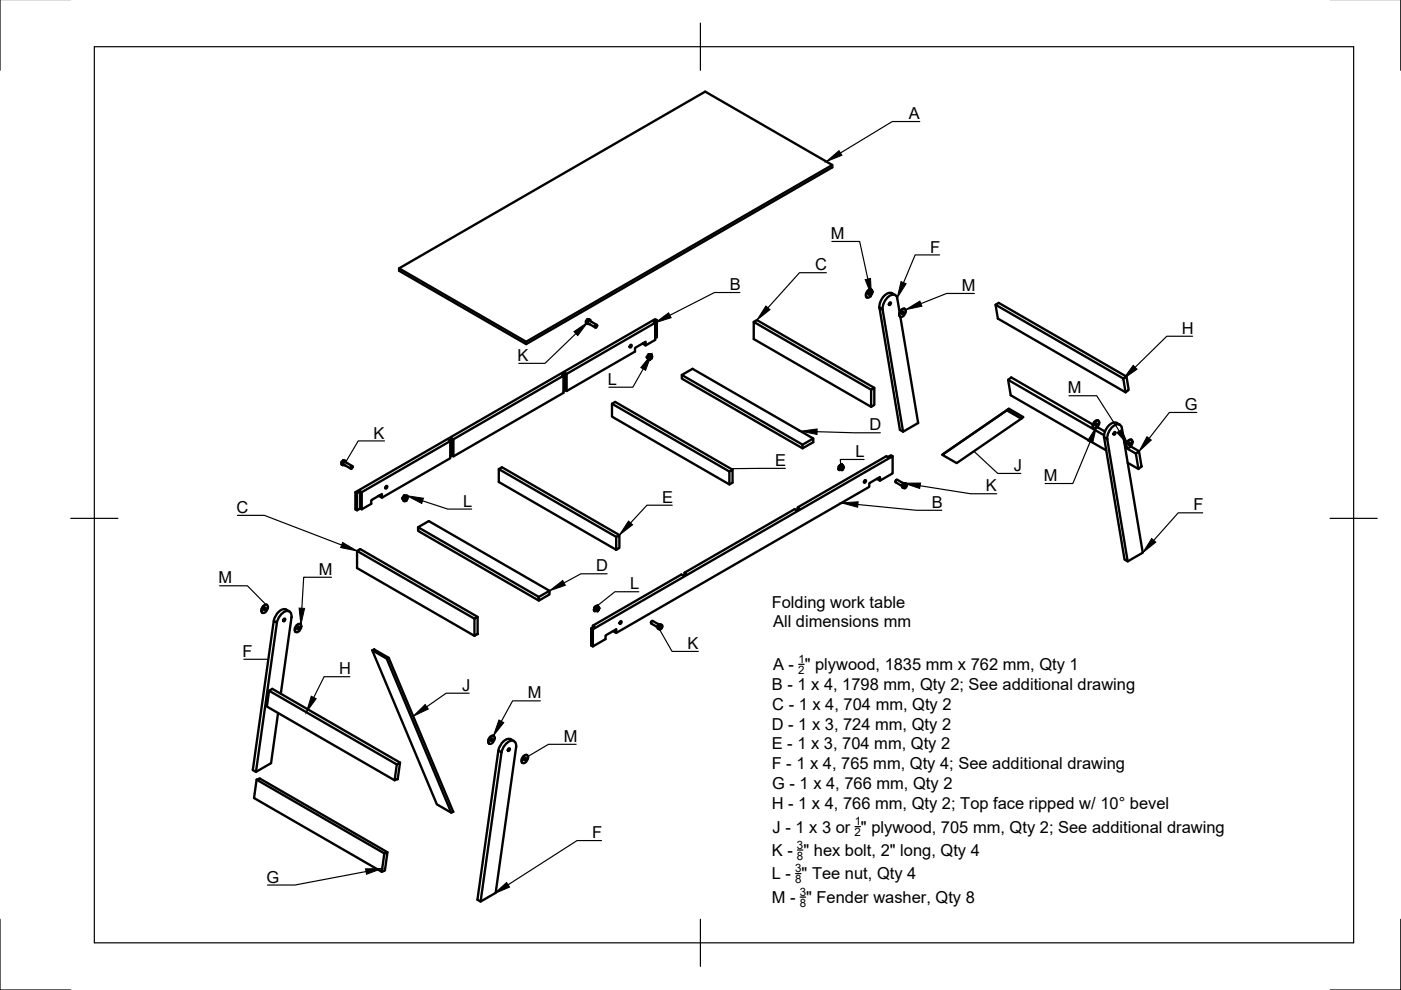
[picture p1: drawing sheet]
<svg xmlns="http://www.w3.org/2000/svg" width="297mm" height="210mm" viewBox="0 0 297 210" stroke-linecap="round" stroke-linejoin="round" font-family="sans-serif">
<!-- layer: Visible -->
<g fill="none" stroke="#000" stroke-width=".5">
<path d="M176.5 35l-64.9 37.5M84.6 56.9l64.9-37.5 27 15.6v.5l-64.9 37.5-27-15.6zM84.6 56.9l27 15.6v.5M119.5 79.7v3.6l-23.4 13.5-.3-.2-.3 .2M119.8 79.1v3.6M120.1 79.3l-.3-.2-.7 .4 .4 .2-23.4 13.4-.3-.2-.7 .4 .4 .2M124.2 68.1v.4l.3 .2M124.2 68.1l.3 .1M124.6 67.7l.6 .1M124.6 67.7l-.4 .4M124.6 67.7l.2 .1M124.9 68.7h-.4"/>
<path d="M125.2 68.1v-.3h-.4l-.3 .4v.5M126.4 68.9l.2 .2-.1 .1-.2 .2zM126.5 68.9l-1.5-.9-.3 .2v.3l1.5 .9M126.6 69.1l-.1-.2h-.1l-.2 .2v.3h.2M133.6 73.2l.3-.1v.2l-.1 .3-.3 .1zM136.2 72.8l.7 .4v-.7l-2.3 1.3v.7l-14.5 8.4-.3-.2-.3 .2M136.9 73.2l2-1.1v-3.7l-18.8 10.9v3.6M137.1 75.7l.2 .3 .2-.1v.4M137.4 76h.1M137.4 76.3h.1M137.4 76v.3M137.5 75.5h.1"/>
<path d="M137.5 75.2h.1M137.5 75.2l.4 .1-.3 .2M137.5 76.3h.1M137.5 75.1l.3 .1M137.7 75.9l.2-.4-.2 .4M137.7 75.4l-.2-.1-.2 .1-.1 .2 .1 .2-.2-.1 .2 .2 .2-.4M137.8 75.3l-.3 .2M137.8 75.6l-.1 .2M137.8 75.2h.1M137.8 75.2h.4v.4M137.8 75.6l-.1 .3M137.9 75.5l-.2 .4"/>
<path d="M137.9 75.5v.3l-.2 .1M138.1 76l-.3 .3h-.4M138.1 76h.1M138.2 75.4l.1 .2-.2 .4M138.9 68.4l-.3-.1 .7-.4v3.6l-.4 .2M139.3 67.9l-.4-.2-63.6 36.7 .4 .2 .7-.4 .3 .2M144.6 79.5v.8l25.6 14.8 2.2-1.3v-.8l-25.6-14.8-2.2 1.3 25.6 14.8v.8M159.8 68.3l24.9 14.3M184 61.7l.3-.2 .5-.1a1.1 1.1 0 0 1-1 1.7 .95 .95 0 0 1 .2-1.4zM184.3 62h.1v.3l-.2 .2zM184.4 62v.3l-.3 .1M184.8 61.4a1.04 1.04 0 0 0-1 .5 1.04 1.04 0 0 0 0 1.2"/>
<path d="M186.5 65.2l.6 .4 4.4 25.9M186.5 65.2l4.3 25.9 .7 .4 3.2-1.8-3.8-22.5a1.04 1.04 0 0 1-.1-1.2 1.04 1.04 0 0 1 1-.5M186.5 65.2l.6 .4M187.1 65.6h.1M187.1 65.6a3.2 3.2 0 0 1 2.2-3.1l.7 .3 .2 .4 .5 3M188.6 64.2l.2-.1 .1 .2-.1 .3-.3 .1zM189.8 62.6a1.56 1.56 0 0 0-2.5 .3l-.3 .4a3.2 3.2 0 0 0-.5 1.9M191.1 65.8l.3-.2 .4-.1a1.1 1.1 0 0 1-.9 1.7 .95 .95 0 0 1 .2-1.4zM191.4 66.1h.1v.3l-.3 .2zM191.5 66.1l-.1 .3-.2 .1M211.1 64.6l27.1 15.6M238.8 79.9l-27-15.7-.7 .4 .5 2.9 27 15.7"/>
<path d="M72.4 98v.5l.2 .1M72.4 98l.2 .2M72.7 97.6l.6 .2M72.7 97.6l-.3 .4M72.7 97.6l.3 .1M73 98.6h-.4M73.3 98v-.2l-.3-.1-.4 .5v.4M74.6 98.9l.2 .1-.1 .2-.3 .1zM74.7 98.8l-1.6-.9-.3 .2v.4l1.6 .9M74.8 99l-.1-.2-.3 .1-.1 .3 .3 .1M95.8 92.9v3.7M96.1 93.1v3.7"/>
<path d="M105.8 99.5l24.8 14.3M129.8 85.6l24.8 14.4v2.7M155.3 99.6l-24.9-14.4-.6 .4v2.7l24.8 14.4 .7-.4v-2.7l-.7 .4M172.4 93l-2.2 1.3M177.8 99.3l.1 .4M177.8 99.3h.1M177.8 99.4l.2 .3 .2-.2M177.8 99.4h.1M177.8 99.4l.4 .1M177.8 98.9v.4M177.9 98.9h.1M177.9 98.9v.1"/>
<path d="M177.9 99.3h-.1M177.9 99.3h.1M177.9 99.3l.3 .2M177.9 99v.3M178.1 99.4l.5 .2-.3-.1M178.2 98.6l-.3 .4M178.2 98.8h.1M178.2 98.6h.1M178.2 99.6l.4 .1M178.2 99.5v.1M178.2 98.6l.3 .3-.3-.1M178.3 99.5h-.1"/>
<path d="M178.3 99.5h.1M178.4 99.5h.1M178.4 98.9l.4 .3-.1 .3h-.2M178.5 98.5l-.2 .1M178.5 98.5h.1M178.5 98.5l.1 .1M178.5 99.3l.1-.1-.1 .2M178.5 98.9l-.3-.3-.4 .3M178.5 99.2v.1M178.6 98.5l-.2 .2M178.6 98.5l.3 .5-.3-.2M178.6 99.2l-.1 .2"/>
<path d="M178.6 98.9l.3 .1M178.6 98.8v.2M178.6 98.8h.1M178.6 99.1l.1 .3-.2 .1zM178.6 99.1l-.1 .3M178.7 99.1l-.2 .3zM178.7 99.1l-.2 .4 .2-.1v-.3M178.9 99h.1M184.7 82.6l.7-.4v3.7l-.7 .4zM185.4 82.2l-24.9-14.3-.7 .4v3.6l24.9 14.4M189.3 96.7l-.4-.2-.7 .4-.3-.2-18.8 10.9v.3M213.5 87l.4-.3 3.1 1.7-.5 .4z"/>
<path d="M213.5 87l-13.7 9.4 3 1.8 13.7-9.4M213.7 80.5l20.4 11.8M213.9 86.7l-14.1 9.7M231.7 90l-17.3-10-.7 .5 .6 3.3 20.2 11.7M232.1 89.4l.3-.2h.5a1.1 1.1 0 0 1-1 1.6 .95 .95 0 0 1 .2-1.4zM232.4 89.8h.1v.3l-.2 .1zM232.5 89.8l-.1 .2-.2 .2M232.7 90.6l1.6 .9M232.9 89.2a1.04 1.04 0 0 0-1.1 .5 1.04 1.04 0 0 0 .1 1.1M234.1 92.7l.7 .4 4.3 25.9M234.1 92.7l4.3 25.9 .7 .4 3.2-1.8-4.5-26.5a1 1 0 0 0-.8-.8 1 1 0 0 0-1 .5l-.7 .8a3.2 3.2 0 0 0-.5 1.9M234.1 92.7l.7 .4"/>
<path d="M234.8 93.1h.1M236.2 91.7l.3-.1v.2l-.1 .2-.3 .2zM237.4 90.1a1.56 1.56 0 0 0-2.4 .3l-.4 .4a3.2 3.2 0 0 0-.5 1.9M238.2 80.2l.6-.3 .5 2.8-.7 .5zM238.4 93.9l.4 .2M238.6 94.9l2.2 1.3M239.1 98.1l2.3 1.3M239.2 93.5l.3-.2h.4a1.1 1.1 0 0 1-.9 1.6 .95 .95 0 0 1 .2-1.4zM239.5 93.9h.1v.3l-.3 .1zM239.5 93.9v.2l-.2 .2M239.7 94.6l1.8 1.1M239.9 93.3a1.04 1.04 0 0 0-1 .5 1.04 1.04 0 0 0 .1 1.1"/>
<path d="M240.8 96.2l.7-.5 .5 3.2-.6 .5zM75.3 104.4v3.6l.4 .2 .7-.4 .3 .2M75.7 104.6v3.6M75.7 116.8l24.9 14.4M76.4 104.2v3.6M80.3 105.1l.7 .4v-.8l-2.3 1.4v.7l-2 1.2v-3.6l18.8-10.9v3.7l-14.5 8.3M81.8 103.1l.3-.1v.2l-.1 .3-.3 .1zM85.3 105.6l.2 .3 .2-.1v.4M85.6 105.9h.1M85.6 106.2h.1M85.6 105.9v.3M85.6 105.4l.1 .1"/>
<path d="M85.7 106.2h.1M85.7 105.5h.1M85.9 105.3l-.2-.1-.2 .1-.1 .3 .1 .1-.2-.1 .2 .2 .1-.4M85.9 105.3l-.3 .1M85.9 105.5l.2 .1-.2 .3zM86 105.5l-.2 .2 .1-.2M86 105.5l-.2 .3M86 105.5l-.2 .3zM86 105.5v.2l-.2 .1M86.3 105.9l-.4 .3h-.3M86.3 105.9h.1M86.3 105.1h-.7l.5 .2-.4 .2"/>
<path d="M86.3 105.1h.1M86.4 105.4l.1 .1-.2 .4M86.4 105.2v.4M88.6 111.8l25.6 14.8v.7l-25.6-14.7zM88.6 111.8l2.3-1.3 25.6 14.8-2.3 1.3M131.3 113.4l-24.9-14.3-.6 .4v2.7l24.8 14.4 .7-.4v-2.8l-.7 .4v2.8M169.1 107.6l.4 .2-.7 .3-.3-.1-23.4 13.4M183.3 101.9l.2-.1 .1 .1-.1 .3-.3 .2zM185.9 101.5l.7 .4M190.1 101.7l-.2 .4M191.3 102.9l.2 .1M191.6 102.5l-1.4-.8-.3 .2v.4l1.4 .8"/>
<path d="M191.6 102.4l.6 .2v.3l-.3 .6h-.4M191.7 102.8l.4-.2a.48 .48 0 0 1 0 .6 .48 .48 0 0 1-.5 .2zM191.9 102.6l-.4 .4v.5M192.2 102.6l-.6-.2-.3 .5v.4l.2 .2M55.9 128.5l.2-.2h.5a1.1 1.1 0 0 1-.9 1.6 .95 .95 0 0 1 .2-1.4zM56.1 128.9h.2v.3l-.3 .1zM56.2 128.9v.2l-.2 .2M56.6 128.3a1.04 1.04 0 0 0-1 .5 1.04 1.04 0 0 0 .1 1.1M60.1 131.3l.3-.1 .1 .1-.1 .3-.3 .1zM61.4 129.6a1.73 1.73 0 0 0-2.8 .8l-.6 1.2M61.8 130.9a1.01 1.01 0 0 0-.4-1.2 1.01 1.01 0 0 0-1.3 .1l-1 1.2-.4 1M61.8 130.9l-2.3 16.2"/>
<path d="M61.8 130.9h.1M62.9 132.6l.3-.2h.5a1.1 1.1 0 0 1-1 1.6 .95 .95 0 0 1 .2-1.4zM63.2 133h.1v.3l-.2 .1zM63.3 132.9v.3l-.2 .2M63.7 132.4a1.04 1.04 0 0 0-1 .5 1.04 1.04 0 0 0 0 1.1M78.9 137.9l.5-.2 3 1.8-.4 .1zM78.9 137.9l13.7 32.6 3.1 1.8M82.4 139.5l13.7 32.6-.4 .2-13.7-32.7M100.6 131.2l.7-.4v3.6l-.7 .4zM101.3 130.8l-24.9-14.4-.7 .4v3.6l24.9 14.4M116.5 125.3v.7l-2.3 1.3M125.3 133.2l.4 .2"/>
<path d="M125.7 133v-.3l.3 .1-.7 .4v3.7l.4 .2M126 129.4l.1 .2 .4-.2M126 129.4h.1M126 129.4l.4 .1M126 128.8l.1 .1M126 128.8v.4M126 129.2l-.1 .2 .2 .2M126 129.2h.1M126.1 129.2l.3 .3M126.1 128.9v.3M126.3 129.3l.4 .3M126.4 128.7l.3 .1-.3-.2-.3 .3"/>
<path d="M126.4 129.5l.3 .1M126.4 129.4l.3 .2M126.5 129.4h.1M126.6 129.4h.1M126.6 128.8l.4 .3-.1 .3-.2 .1M126.6 128.4l-.1 .1M126.6 129.3l.2-.2-.2 .2M126.7 128.4h.1M126.7 128.4h-.1M126.7 128.4v.1M126.7 128.8l-.4-.3-.3 .3M126.7 129.1v.1"/>
<path d="M126.7 128.5l-.2 .1M126.7 128.5l.2 .2M126.8 128.8l.3 .2M126.8 128.8v.1M126.8 128.8h.1M126.8 129.1l.1 .2-.2 .1zM126.8 129l.2 .1-.3 .3zM126.8 129l-.2 .4M126.8 129l-.1 .4M126.9 129v.3l-.2 .1zM126.9 128.7h.1M126.9 128.7l.2 .2-.3-.1"/>
<path d="M130 133.8l.6 .4v-.8l-2.2 1.3v.8l-2.7 1.6v-3.7l63.6-36.7v3.7l-2.7 1.5v-.8l-2.3 1.3v.8l-53.7 31M131.5 131.8l.2-.1 .1 .2-.1 .3-.3 .1zM138.2 131.7l-.2 .4M138.2 131.7h.1M139.4 132.8l.3 .1M139.7 132.4l-1.3-.7-.3 .1v.4l1.3 .8M139.8 132.4l.6 .1v.4l-.4 .5h-.3M139.9 132.7l.3-.1a.48 .48 0 0 1 .1 .5 .48 .48 0 0 1-.5 .2zM140 132.5l-.3 .4v.5M140.4 132.5l-.6-.1-.4 .4v.4l.3 .2M145.1 121.8v-.4l.4 .2-.7 .4-.3-.2-18.8 10.9M57.1 146.4l27 15.7"/>
<path d="M59 151.2l-1.5 10.6-3.2 1.9-.7-.4 4.4-31.7 .7 .4-4.4 31.7M104 156.3l.2-.2 .5-.1a1.1 1.1 0 0 1-1 1.7 .95 .95 0 0 1 .3-1.4zM104.2 156.7l.2-.1v.3l-.3 .2zM104.3 156.6v.3l-.2 .2M104.7 156a1.04 1.04 0 0 0-1 .6 1.04 1.04 0 0 0 0 1.1M107.8 158.8l.2-.1 .1 .1-.1 .3-.3 .1zM109 157.1a1.73 1.73 0 0 0-2.8 .8l-.5 1.2M109.4 158.4a1.01 1.01 0 0 0-.4-1.2 1.01 1.01 0 0 0-1.3 .1l-1 1.2-.4 1M109.4 158.4l-4.3 30.9-3.2 1.9-.7-.4 4.5-31.7 .6 .4-4.4 31.7M109.4 158.4h.1M54.4 165.3l27.1 15.6M84.1 162.1l.7-.4-.5 3.5-.6 .2z"/>
<path d="M84.8 161.7l-27.1-15.6-.6 .3-.5 3.4 27.1 15.6M111 160.4l.3-.2 .5-.1a1.1 1.1 0 0 1-1 1.7 .95 .95 0 0 1 .2-1.4zM111.3 160.7h.1v.3l-.2 .2zM111.4 160.7v.3l-.3 .1M111.8 160.1a1.04 1.04 0 0 0-1 .5 1.04 1.04 0 0 0 0 1.2M81.5 180.9l.6-.2-.5 3.9-.7 .2zM82.1 180.7l-27-15.6-.7 .2-.5 3.9 27 15.6"/>
</g>
<g fill="#000">
<circle cx="86" cy="106.2" r=".25"/>
<circle cx="125.9" cy="129.3" r=".25"/>
</g>
<!-- layer: Border -->
<path d="M0 -.1v15M297 -.1v15M20 9.9h267v190h-267zM148.5 4.9v10M15 109.9h10M282 109.9h10M0 194.9v15h15M148.5 194.9v10M297 194.9v15h-15" fill="none" stroke="#000" stroke-width=".25"/>
<!-- layer: Annotations -->
<g fill="#000" stroke="#000" stroke-width=".21">
<path d="M175.2 34.3l2.7-2.4 .6 1zM183.4 59.3l1.2-.3 .1 3.6zM121.7 70.3l2.9-2-2.1 2.9zM138.1 75.2l-1.2 3.3-1-.6zM138.9 68.4l2.9-2.1 .5 1.1zM162.4 64.9l.9 .8-2.8 2.2zM191 59.7l1.1 .5-1.9 3zM192 65.7l3-1.9 .5 1.1zM240.3 77.5l.8 .8-2.9 2zM169.7 91.4l3.6-.5-.1 1.2zM232.5 90.5l-.8 3.4-1.1-.4zM236.8 91.7l1-.6 1.4 3.2z"/>
<path d="M243.2 92.6l.9 .7-2.6 2.4zM72.6 115l3.1 1.8-3.5-.7zM86.3 105.1l3.5 .5-.4 1.1zM133.3 110.5l.8 .8-2.8 2.1zM178.4 106.6l3.6-.2-.2 1.1zM191.6 102.4h3.6l-.2 1.2zM244.2 114.2l.9 .8-2.8 2.2zM63.4 128.9l1.2 .1-.8 3.5zM116.5 125.3l2.8-2.2 .6 1zM66 147.6l1 .5-2 2.9zM87.6 151.9l2.5-2.5 .7 .9zM105.8 152.7l1 .5-2.2 2.8z"/>
<path d="M77.5 184.2l3.5-.1-3.3 1.3zM104.8 189.5l2.6-2.4 .6 1z"/>
</g>
<g fill="none" stroke="#000" stroke-width=".25">
<path d="M195 25.8h-5.8l-11 6.6M175.2 57.8h-5.7l-6.7 7.5M176.4 51.2h5.9l1.7 8M199.2 54.1h-5.2l-2.4 5.8M122.1 70.7l-6.5 6.3h-5.6M136.4 78.2l-2.2 3.9h-5.1M156.9 62h-5.4l-9.5 4.8M206.6 62.2h-5.9l-5.5 2.2M252.8 71.3h-5.4l-6.7 6.6M81.5 93.5h-5.5l-2.8 4.6M166.5 99.3l-11.6 .1M173.2 91.5l13.5 .3"/>
<path d="M183.2 97.4h-5l.1 2.2M206.5 95.7l5 4.7h4.9M226.6 83.9h5.9l4.8 7.5M231.1 93.7l-3.6 8.8h-5.9M253.7 87.5h-5.8l-4.3 5.4M50.3 109.3h5.8l16.3 6.3M89.6 106.2l5.3 1.7h5.1M142.5 107.1h-5.3l-3.5 3.8M181.9 107l12.4 1.2h5.4M195.1 103l10.7 1.7h5.5M255 108.7h-5.2l-5.2 5.9M46.6 124.2h5.9l3.9 4"/>
<path d="M51.7 139.8h5.2M70.3 122.4h-5.9l-.4 6.6M128.7 121.7h-5.5l-3.6 1.9M135.4 125.5h-5l-3.7 2.9M139.4 132.8l3.1 5.3h5.6M74.2 143.5h-5.5l-2.2 4.4M99.5 147h-4.9l-4.1 2.9M114.6 148.6h-5.9l-2.4 4.3M122.2 157.8h-5.9l-4.4 2.6M169.3 140.9h1.2M127.5 178.2h-5.2l-14.6 9.4M181.3 175.3h1.1"/>
<path d="M77.6 184.8l-15.1 2.9h-5.8M168.7 185.2h1.1M169.1 180.2h1.1M169.6 190.2h1.2"/>
</g>
<g font-size="3.5">
<text x="192.7" y="25.3">A</text>
<text x="176.1" y="50.7">M</text>
<text x="197.2" y="53.6">F</text>
<text x="172.8" y="57.3">C</text>
<text x="154.7" y="61.5">B</text>
<text x="203.9" y="61.7">M</text>
<text x="250.6" y="70.8">H</text>
<text x="109.7" y="76.5">K</text>
<text x="128.9" y="81.6">L</text>
<text x="226.4" y="83.4">M</text>
<text x="251.2" y="87">G</text>
<text x="79.2" y="93">K</text>
<text x="184.3" y="91.3">D</text>
<text x="164.4" y="98.8">E</text>
<text x="181.4" y="96.9">L</text>
<text x="214.9" y="99.9">J</text>
<text x="98.2" y="107.4">L</text>
<text x="140.4" y="106.6">E</text>
<text x="197.5" y="107.7">B</text>
<text x="209" y="104.2">K</text>
<text x="221.3" y="102">M</text>
<text x="50.2" y="108.8">C</text>
<text x="253" y="108.2">F</text>
<text x="46.3" y="123.7">M</text>
<text x="67.6" y="121.9">M</text>
<text x="126.4" y="121.2">D</text>
<text x="133.6" y="125">L</text>
<text x="163.6" y="128.8">Folding work table</text>
<text x="145.7" y="137.6">K</text>
<text x="163.9" y="133">All dimensions mm</text>
<text x="51.4" y="139.3">F</text>
<text x="71.9" y="143">H</text>
<text x="163.9" y="142.1">A - &quot; plywood, 1835 mm x 762 mm, Qty 1</text>
<text x="98" y="146.5">J</text>
<text x="111.9" y="148.1">M</text>
<text x="163.6" y="146.3">B - 1 x 4, 1798 mm, Qty 2; See additional drawing</text>
<text x="163.6" y="154.7">D - 1 x 3, 724 mm, Qty 2</text>
<text x="163.7" y="150.5">C - 1 x 4, 704 mm, Qty 2</text>
<text x="119.5" y="157.3">M</text>
<text x="163.6" y="158.9">E - 1 x 3, 704 mm, Qty 2</text>
<text x="163.6" y="163.1">F - 1 x 4, 765 mm, Qty 4; See additional drawing</text>
<text x="163.7" y="167.3">G - 1 x 4, 766 mm, Qty 2</text>
<text x="163.6" y="171.5">H - 1 x 4, 766 mm, Qty 2; Top face ripped w/ 10° bevel</text>
<text x="125.6" y="177.7">F</text>
<text x="163.8" y="176.5">J - 1 x 3 or &quot; plywood, 705 mm, Qty 2; See additional drawing</text>
<text x="163.6" y="181.5">K - &quot; hex bolt, 2&quot; long, Qty 4</text>
<text x="56.5" y="187.2">G</text>
<text x="163.6" y="191.5">M - &quot; Fender washer, Qty 8</text>
<text x="163.6" y="186.5">L - &quot; Tee nut, Qty 4</text>
</g>
<g font-size="2.4">
<text x="169.3" y="142.9">2</text>
<text x="169.3" y="140.6">1</text>
<text x="169" y="179.9">3</text>
<text x="181.2" y="177.3">2</text>
<text x="181.3" y="175">1</text>
<text x="168.6" y="184.9">3</text>
<text x="169" y="182.3">8</text>
<text x="168.6" y="187.3">8</text>
<text x="169.6" y="189.9">3</text>
<text x="169.6" y="192.3">8</text>
</g>
</svg>
